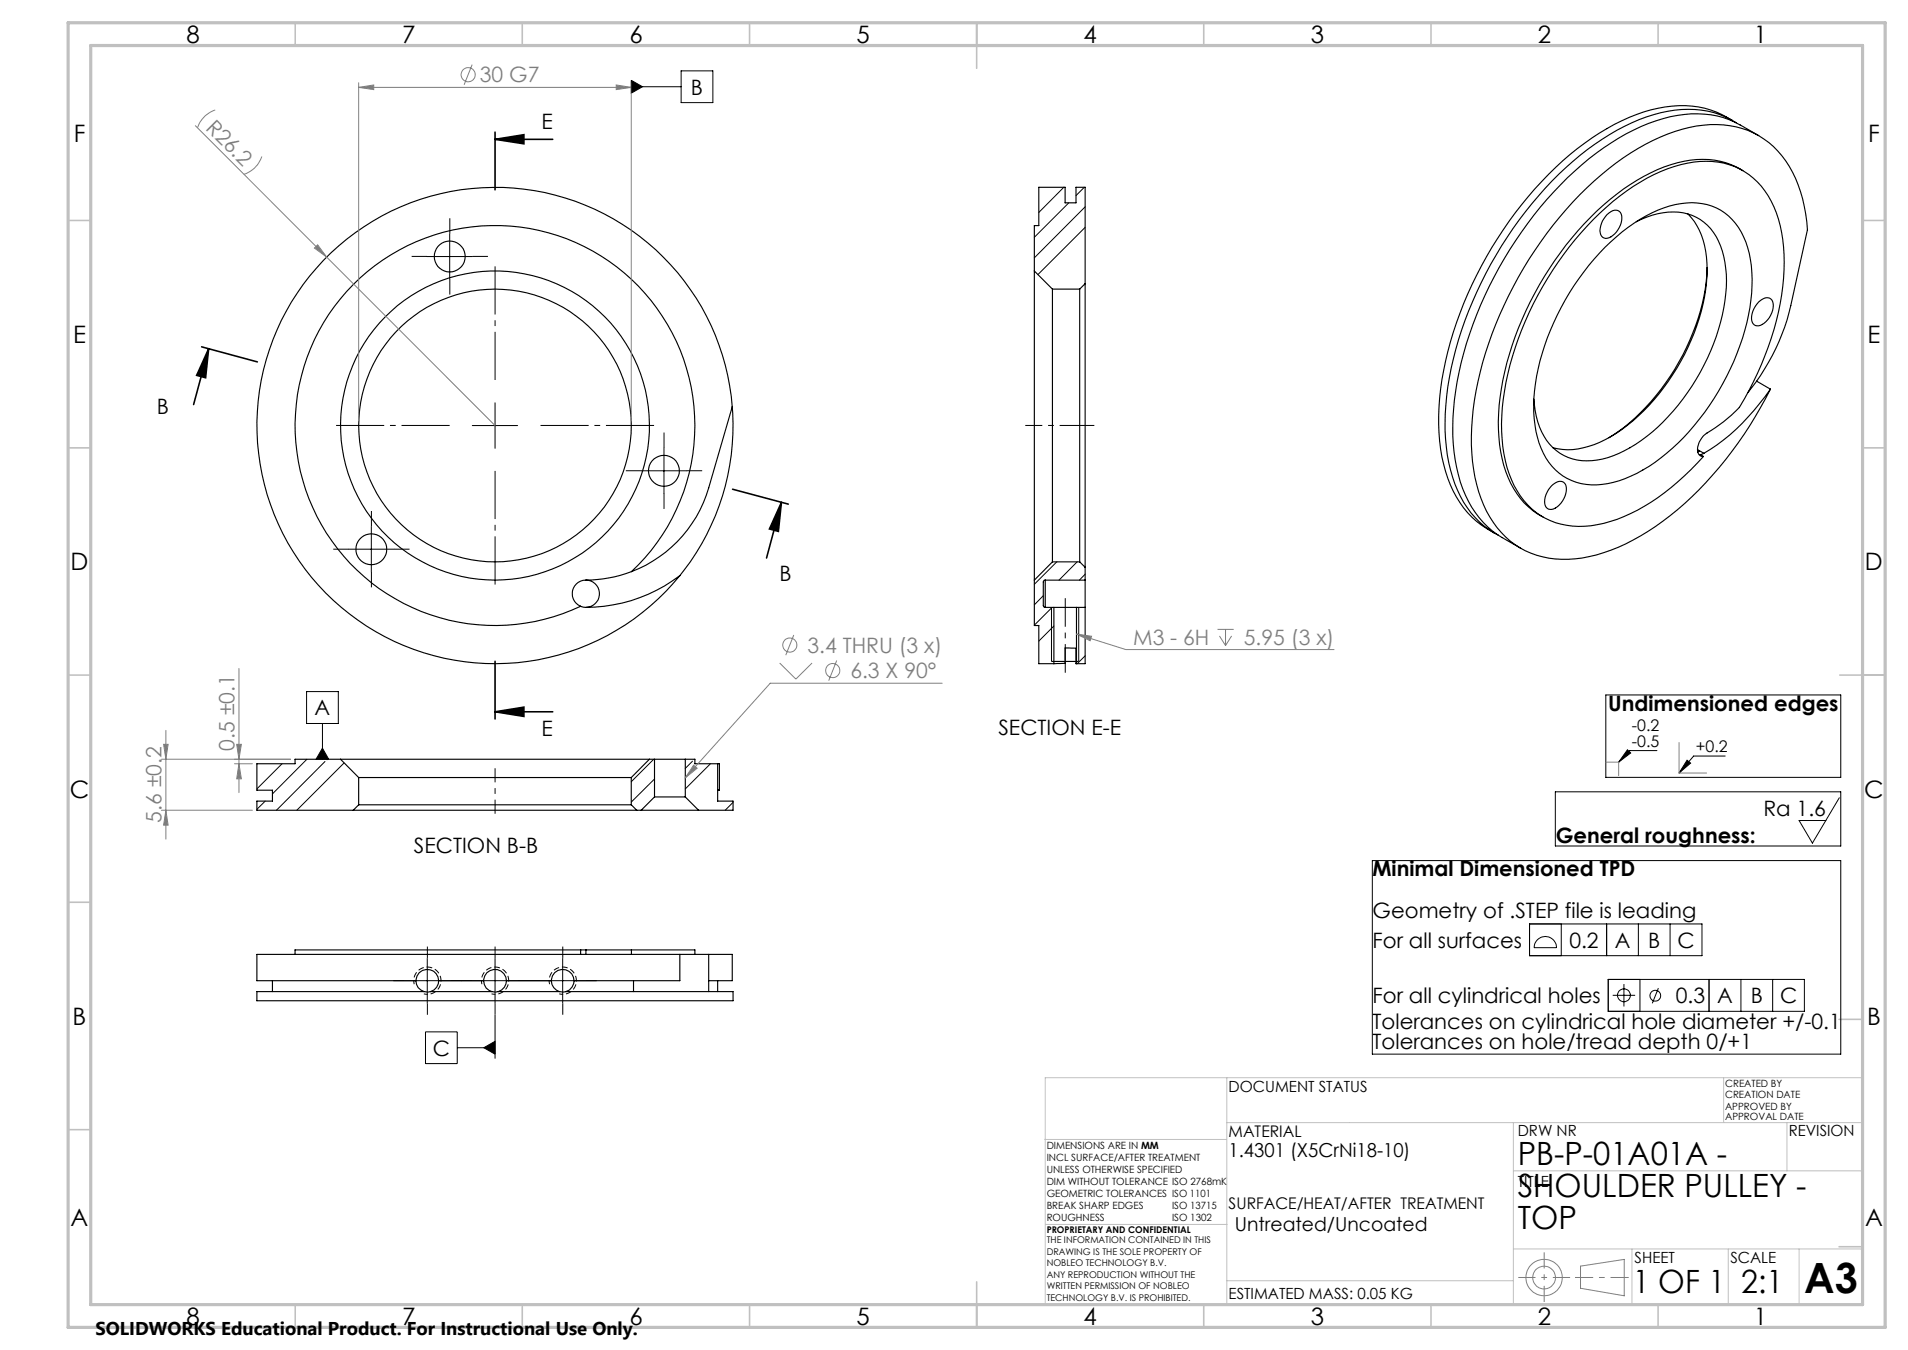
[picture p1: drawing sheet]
<svg xmlns="http://www.w3.org/2000/svg" width="420mm" height="297mm" viewBox="0 0 420 297" stroke-linecap="round" stroke-linejoin="round" font-family="sans-serif">
<g fill="none" stroke="#000" stroke-width=".22">
<path d="M139 17.7l2.4 1.4-2.4 1.4zM139 19.1h10.9M149.9 15.6h7v7h-7zM94 56.4h10M99 51.4v10M234.2 41.2l-5.5 5.5M235.3 44.6l-7.6 7.6M238.7 41.2l-1.8 1.8M238.9 45.5l-11.2 11.2M238.9 50l-10.4 10.4M104 93.6h9.9M109 88.6v10"/>
<path d="M146.2 98.6v10M81.7 115.8v10M141.1 103.6h10.1M76.7 120.8h10M229.7 131.1l-2 2M231.5 133.6v11.9M231.6 133.6l-3.9 3.9M232 137.7l-3.3 3.3M232.6 123.6l-4.9 4.9M237.1 123.6l-4 4M237.5 133.6v11.9M238.9 126.3l-1.3 1.3"/>
<path d="M67.5 152.1h7v7.1h-7zM71 159.2v7.8M238.9 144.3l-1.8 1.7M353.5 152.9h51.7v18.1h-51.7zM58.4 176.2l-1.8 1.8M62.1 168l-5.5 5.6M67.6 167l-7.6 7.7M71 164.6l1.4 2.4h-2.8zM71.5 167.5l-10.6 10.8M72.1 167l-.1 .1M75.7 167.8l-10.4 10.5M143.9 167l-4.9 5"/>
<path d="M144.1 171.4l-5.1 5.1M152.4 167.5l-1.6 1.5M152.9 167l-.1 .1M156.4 168l-5.6 5.6M161.4 176.5l-1.8 1.8M358.2 165l.8 .7-2.7 2zM364.7 165.1h-5.9l-2.5 2.6M371.4 167.2l.7 .7-2.5 2.2zM379.8 166.3h-7l-3.2 3.8M89.1 215.8h10M94.1 210.8v10M104 215.8h9.9"/>
<path d="M109 210.8v10M118.9 215.8h10M123.9 210.8v10M93.7 227h6.9v7h-6.9zM100.6 230.5h8.4M106.5 230.5l2.5-1.4v2.8zM109 223.3v9.6"/>
</g>
<g fill="none" stroke="#808080" stroke-width=".22">
<path d="M79 19.2l3.3-.5v1zM79 18.2v74.4M79 19.2h60M103.9 14.2l-1.7 4.5M135.6 18.7l3.4 .5-3.4 .5zM139 18.2v74.4M43 27.7l28.9 28.8M47.4 24.2a6.2 6.2 0 0 0-3.9 3.9M57.6 34.4a6.2 6.2 0 0 1-3.9 3.9M69.9 53.9l2 2.6-2.7-1.9zM71.9 56.5l37.1 37.1M174.7 139.7l-1.7 4.4"/>
<path d="M237 139.5l3.3 .5-.3 1zM237 139.5l10.8 3.4h45.9M268 138.5h3.6M268.4 139.9l1.4 2.1M269.8 138.5v3.5M271.1 139.9l-1.3 2.1M52.6 147.1v27.3M171.6 145.9l3.6 3.5 3.6-3.5M184.2 145.3l-1.8 4.5M207.4 150.3h-37.9l-18.7 20.8M35.5 178.3h20.1M35.5 167h28.5"/>
<path d="M36 163.8h1l-.5 3.2zM36.5 178.3l.5 3.2h-1zM36.5 160.7v23.9M51.6 168h4M52.1 163.8h1l-.5 3.2zM52.6 168l.5 3.3h-1zM152.7 168.3l.8 .7-2.7 2.1zM353.6 167.7h2.7v2.9M369.6 163.4v6.7h6.1M347.9 278.5l9.6-1.4v8l-9.6-1.7z"/>
<circle cx="103.1" cy="16.4" r="1.55"/>
<circle cx="173.9" cy="141.9" r="1.55"/>
<circle cx="183.3" cy="147.5" r="1.55"/>
<circle cx="339.9" cy="281" r="2.51"/>
<circle cx="339.9" cy="281.1" r="4"/>
</g>
<path d="M334.2 281h11.4" fill="none" stroke="#808080" stroke-width=".22" stroke-dasharray="15.2 1.3 1.3 1.3" stroke-dashoffset="11.4" stroke-linecap="butt"/>
<path d="M339.9 275.5v10.9" fill="none" stroke="#808080" stroke-width=".22" stroke-dasharray="15.2 1.3 1.3 1.3" stroke-dashoffset="11.7" stroke-linecap="butt"/>
<path d="M346.7 281h11.8" fill="none" stroke="#808080" stroke-width=".22" stroke-dasharray="15.2 1.3 1.3 1.3" stroke-dashoffset="11.2" stroke-linecap="butt"/>
<g fill="none" stroke="#c0c0c0" stroke-width=".22">
<path d="M270.1 237.1v49.9M379.4 237.1v9.9M410.1 237.1h-180v49.9M230 250.7h40M270.1 247h140M333.1 257.6h77M333.1 247v40M393.3 247v10.6M230.2 269.4h39.9M333.1 274.8h77M359.2 274.8v12.2M380.4 274.8v12.2"/>
<path d="M396 274.8v12.2M270.1 281.8h63"/>
</g>
<g fill="none" stroke="#c0c0c0" stroke-width=".35">
<path d="M65 5v5M115 5v5M165 5v5M215 5v10M265 5v5M315 5v5M365 5v5M15 48.5h5M410 48.5h5M15 98.5h5M410 98.5h5M15 148.5h5"/>
<path d="M405 148.5h10M15 198.5h5M404.8 224.3h5M15 248.5h5M404.8 274.3h5M65 287v5M115 287v5M165 287v5M215 282v10M265 287v5M315 287v5M365 287v5"/>
</g>
<path d="M15 5h400v287h-400zM20 10h390v277h-390z" fill="none" stroke="#c0c0c0" stroke-width=".7"/>
<g fill="#000">
<path d="M139 17.7v2.8l2.4-1.4zM71 164.6l1.4 2.4h-2.8z"/>
<path d="M172 110.5l-.7 6.4-1.9-.5zM45.9 76.7l-.6 6.4-2-.5zM109 30.7l6.3-1.1v2zM109 156.6l6.3-1v2z"/>
<path d="M371.4 167.2l.7 .7-2.5 2.2zM358.2 165l.8 .7-2.7 2z"/>
</g>
<g fill="none" stroke="#000" stroke-width=".25">
<path d="M381.4 26.5a20.8 20.8 0 0 0-16.4-2.7 45.6 45.6 0 0 0-19.4 10.2 85.6 85.6 0 0 0-28.5 51.6 40.3 40.3 0 0 0 2.8 22.5 19.7 19.7 0 0 0 9 9.2M382.2 27a20.4 20.4 0 0 0-16.6-2.2 48.6 48.6 0 0 0-20.9 12.1 86.1 86.1 0 0 0-26 48.2 42.3 42.3 0 0 0 2.2 22.8 19.5 19.5 0 0 0 8.9 9.8M383.6 37.5a17.7 17.7 0 0 0-14.3-1.7 43.2 43.2 0 0 0-19.2 12 71.7 71.7 0 0 0-19.9 39.7 33.1 33.1 0 0 0 2.4 18.9 15.9 15.9 0 0 0 7.1 7.3M387.1 29.8l-4.1-2.3a20.9 20.9 0 0 0-15.3-1.8 50.3 50.3 0 0 0-22.6 13.4 87 87 0 0 0-24.4 44.9 45 45 0 0 0 1.3 23.5 20.7 20.7 0 0 0 8.6 10.7l4.2 2.4M227.7 59.6v68M227.7 59.6v-10h1v-8.4h5.8v3.4h2.4v-3.4h2v21.2M227.7 59.6l4 4M350.8 48.2a43.7 43.7 0 0 1 19.2-12 17.1 17.1 0 0 1 15.9 3 21.8 21.8 0 0 1 6.7 15.1 57.7 57.7 0 0 1-6.7 29.8l-1.9 3.7a15.2 15.2 0 0 1-4.6 5l-2.7 1.9a4.6 4.6 0 0 0-2.9 5.1 1.09 1.09 0 0 0 1.2 .6 49.9 49.9 0 0 1-19 13.9 20.2 20.2 0 0 1-14.7 .2 17.3 17.3 0 0 1-9.6-11.7 41.3 41.3 0 0 1 .2-20.6 73.4 73.4 0 0 1 18.9-34zM353.3 54.4a33 33 0 0 1 15.5-9.4 12.6 12.6 0 0 1 13.2 4.1 20.5 20.5 0 0 1 3.7 13.8 52.6 52.6 0 0 1-10.5 27.8 43.6 43.6 0 0 1-16.2 14 16.5 16.5 0 0 1-13 1 13.2 13.2 0 0 1-7.6-9.5 34 34 0 0 1 1.1-18.5 57.2 57.2 0 0 1 13.8-23.3zM353.8 47.2l.4-.4a1.55 1.55 0 0 1 1.6-.6 1.55 1.55 0 0 1 1.2 1.3 4.9 4.9 0 0 1-3.2 4.9 1.56 1.56 0 0 1-1.6-2.2l.5-1.6zM360.2 48.8a15.4 15.4 0 0 1 12.3-1.4 11.7 11.7 0 0 1 6.9 9 33.7 33.7 0 0 1-2.2 19.3 47.5 47.5 0 0 1-17.2 22.1 18.5 18.5 0 0 1-12.8 3.4 11.2 11.2 0 0 1-8.7-8.4l-.6-2.5-.3-2.5M371.5 47.1a16.4 16.4 0 0 1 4.3 12.2 46.3 46.3 0 0 1-11.7 28.6 32.4 32.4 0 0 1-14.4 10.3 13.2 13.2 0 0 1-7.9 .3"/>
<path d="M375.8 58.8a48.1 48.1 0 0 1-11.2 28.2 41 41 0 0 1-10.4 9.3M231.7 63.6v60M231.7 63.6h6M237.7 63.6v60M238.9 62.4v62.4M238.9 62.4l-1.2 1.2M387.1 66.5l.4-.4a1.55 1.55 0 0 1 1.6-.6 1.55 1.55 0 0 1 1.2 1.2 4.8 4.8 0 0 1-3.2 5 1.56 1.56 0 0 1-1.5-2.2l.5-1.6zM161.2 89.5a52.4 52.4 0 0 0-70.2-45.1 52.4 52.4 0 0 0-24.7 79.7 52.4 52.4 0 0 0 83.3 2.5M161.2 89.5l-5.2 17.8a28.1 28.1 0 0 1-17 18.5M161.2 89.5a52.2 52.2 0 0 1-11.6 37.1M373.7 98.9l.4 .3M374.1 99.2l-.4 .3"/>
<path d="M374.1 99.2l1 .5M374.1 99.2l-.4 .2M375.1 99.7l-.8 .3 .7 .4M386.7 83.9l3 1.7M389.7 85.6a47.4 47.4 0 0 1-14.6 14.1M389.7 85.6a81.3 81.3 0 0 1-25.3 30.2 37.5 37.5 0 0 1-19.1 7.2 18.7 18.7 0 0 1-18.7-11.9 40.7 40.7 0 0 1-2.3-21 84.8 84.8 0 0 1 19-42.3 62.4 62.4 0 0 1 22.2-17.6 25.8 25.8 0 0 1 19.2-1.5 20.2 20.2 0 0 1 11.6 13.5l1.2 4.8 .4 3.5-3.7 16.7a47 47 0 0 1-9.4 19.2M341.6 106.9l.4-.4a1.55 1.55 0 0 1 1.6-.6 1.55 1.55 0 0 1 1.2 1.2 4.9 4.9 0 0 1-3.2 5 1.57 1.57 0 0 1-1.6-2.2l.6-1.6zM127.8 133.4l1.2 .2M129 127.6a2.99 2.99 0 0 0-3 2.4 2.99 2.99 0 0 0 1.8 3.4M129 127.6a3 3 0 0 1 3 3 3 3 0 0 1-3 3M139 125.8a44 44 0 0 0-13-72.7 44 44 0 0 0-61.1 41.6 44 44 0 0 0 62.9 38.7M139 125.8a29.3 29.3 0 0 1-10 1.8"/>
<path d="M149.6 126.6a34.5 34.5 0 0 1-20.6 7M227.7 127.6v10h1v8.4h3.3M230.1 127.6l-.3 .1-.1 .3v5.2l.1 .4h.3M230.1 127.6v6M230.1 133.6h1.9M230.1 127.6h8.8M231.7 123.6l-4 4M231.7 123.6h6M232 133.6h5M232 133.6v12.4M237 133.6v12.4M237 133.6h1.9"/>
<path d="M237.7 123.6l1.2 1.2M238.9 133.6v12.4h-2v-3.4h-1.6h-.8v3.3l-2.5 .1M238.9 127.6v6M238.9 124.8v2.8M231.5 145.5h6M75 167h67.9M75 167h-10.1v1h-8.3v5.8h3.4v2.4h-3.4v2.1h21.2M75 167l4 4.1M77.8 178.3h62.4M79 171.1h60M79 177.1h60M79 177.1l-1.2 1.2"/>
<path d="M79 171.1v6M139 177.1l1.2 1.2M139 171.1v6M140.2 178.3h.9M141.1 178.3h12.7M142.9 167l-3.9 4.1M142.9 167h1.2M144.1 175.3h6.7M144.1 167h6.7M144.1 175.3l-3 3M144.1 167v8.3M150.8 167h2.2v1h5.4v5.8h-.4"/>
<path d="M150.8 175.3l3 3M150.8 167v8.3M158 173.8h.1M158 168v8.2h3.4v2.1h-7.6M60 215.8v2.4M91.5 215.8a2.5 2.5 0 0 1 2.6-2.5 2.5 2.5 0 0 1 2.5 2.5M91.5 215.8a2.44 2.44 0 0 0 1.8 2.4M93.3 218.2h-36.7v2h104.8v-2h-36.8M93.3 218.2h1.5M94.8 218.2h13.5M96.6 215.8h9.9M96.6 215.8a2.46 2.46 0 0 1-1.8 2.4"/>
<path d="M106.5 215.8a2.5 2.5 0 0 1 2.5-2.5 2.5 2.5 0 0 1 2.5 2.5M106.5 215.8a2.38 2.38 0 0 0 1.8 2.4M108.3 218.2h1.4M109.7 218.2h13.5M111.5 215.8h9.9M111.5 215.8a2.49 2.49 0 0 1-1.8 2.4M121.4 215.8a2.5 2.5 0 0 1 2.5-2.5 2.5 2.5 0 0 1 2.5 2.5M121.4 215.8a2.55 2.55 0 0 0 1.8 2.4M123.2 218.2h1.4M126.4 215.8a2.53 2.53 0 0 1-1.8 2.4M127.8 209h-62.9v1M127.8 209h1.2"/>
<path d="M127.8 209v1M129 209h10M129 209v1M139 209h14v1M139 209v1M139.5 215.8v2.4M149.6 210v5.8h-23.2M149.6 210h-93v5.8h34.9M149.6 210h6.4M156 210h5.2v5.8h-5.2M156 210v8.2M158 215.8v2.4"/>
<circle cx="99" cy="56.4" r="3.4"/>
<circle cx="108.9" cy="93.6" r="34"/>
<circle cx="109" cy="93.6" r="30"/>
<circle cx="146.1" cy="103.6" r="3.4"/>
<circle cx="81.7" cy="120.8" r="3.4"/>
</g>
<path d="M109 30.7l6.3-1.1v2zM109 30.7h12.7M109 29.1v12.7M44.4 76.3l12.3 3.3M45.9 76.7l-.6 6.4-2-.5zM45.9 76.7l-3.3 12.3M161.3 107.6l12.2 3.3M172 110.5l-.7 6.4-1.9-.5zM172 110.5l-3.3 12.3M109 156.6l6.3-1v2zM109 145.5v12.7M109 156.6h12.7" fill="none" stroke="#000" stroke-width=".35"/>
<path d="M93.3 218.6a3 3 0 0 0 3.8-2.6 3 3 0 0 0-3.3-3.2 3 3 0 0 0-2.6 3.7M108.2 218.6a3 3 0 0 0 3.8-2.6 3 3 0 0 0-3.3-3.2 3 3 0 0 0-2.6 3.7M123.1 218.6a3 3 0 0 0 3.8-2.6 3 3 0 0 0-3.3-3.2 3 3 0 0 0-2.6 3.7" fill="none" stroke="#000" stroke-width=".22" stroke-dasharray="1.3 .6" stroke-dashoffset=".4" stroke-linecap="butt"/>
<path d="M99 93.6h-25M109 83.6v-25M119 93.6h25M109 103.6v25" fill="none" stroke="#000" stroke-width=".22" stroke-dasharray="15.2 1.3 1.3 1.3" stroke-dashoffset="4.6" stroke-linecap="butt"/>
<g fill="none" stroke="#000" stroke-width=".22" stroke-dasharray="15.2 1.3 1.3 1.3" stroke-linecap="butt">
<path d="M94 56.4h-3.4M99 51.4v-3.4M104 56.4h3.4M99 61.4v3.4M146.2 98.6v-3.4M81.8 115.8v-3.4M141.2 103.6h-3.4M146.2 108.6v3.4M151.2 103.6h3.4M76.8 120.8h-3.4M81.8 125.8v3.4M86.8 120.8h3.4"/>
<path d="M89.1 215.7h-2.5M94.1 210.7v-2.5M99.1 215.7h2.5M104 215.7h-2.5M109 210.7v-2.5M114 215.7h2.5M118.9 215.7h-2.5M123.9 210.7v-2.5M128.9 215.7h2.5M94.1 220.7v2.5M109 220.7v2.5M123.9 220.7v2.5"/>
</g>
<path d="M234.5 148v-16.4" fill="none" stroke="#000" stroke-width=".22" stroke-dasharray="15.2 1.3 1.3 1.3" stroke-dashoffset="8.9" stroke-linecap="butt"/>
<path d="M240.9 93.6h-15.2" fill="none" stroke="#000" stroke-width=".22" stroke-dasharray="15.2 1.3 1.3 1.3" stroke-dashoffset="7.6" stroke-linecap="butt"/>
<path d="M109 179v-10" fill="none" stroke="#000" stroke-width=".22" stroke-dasharray="15.2 1.3 1.3 1.3" stroke-dashoffset="12.1" stroke-linecap="butt"/>
<g fill="#808080">
<path d="M69.9 53.9l2 2.6-2.7-1.9z"/>
<path d="M79 19.2l3.3-.5v1zM135.6 18.7l3.4 .5-3.4 .5zM152.7 168.3l-1.9 2.8 2.7-2.1z"/>
<path d="M36.5 178.3l.5 3.2h-1zM36 163.8h1l-.5 3.2z"/>
<path d="M52.1 163.8h1l-.5 3.2zM52.6 168l.5 3.3h-1z"/>
</g>
<path d="M106.5 230.5l2.5-1.4v2.8z" fill="#000"/>
<path d="M237 139.5l3.3 .5-.3 1z" fill="#808080"/>
<g fill="none" stroke="#000" stroke-width=".22">
<path d="M342.4 174.2h62.8v11.9h-62.8zM404.9 175.5l-5.9 10-3-5h5.9M302.1 189.3h103.1v42.6h-103.1zM336.7 203.3h37.9v7h-37.9zM338.3 206.8a2.45 2.45 0 0 1 2.8-.6 2.45 2.45 0 0 1 1.5 2.3h-4.9a2.48 2.48 0 0 1 .6-1.7zM343.7 203.3v7M353.7 203.3v7M354 215.5h43.2v7h-43.2zM355 219h4.9M357.5 216.5v4.9M360.6 203.3v7M361 215.5v7"/>
<path d="M365.1 217.4l-1.4 3.3M367.6 203.3v7M376.2 215.5v7M383.2 215.5v7M390.2 215.5v7"/>
<circle cx="357.5" cy="219" r="1.41"/>
<circle cx="364.4" cy="219.1" r="1.19"/>
</g>
<text font-size="9.2" x="397.2" y="284.5">A3</text>
<g font-size="7.1">
<text x="334.1" y="256.2">PB-P-01A01A -</text>
<text x="334.1" y="263.3">SHOULDER PULLEY -</text>
<text x="334.1" y="270.3">TOP</text>
<text x="359.4" y="284.5">1 OF 1</text>
<text x="383.3" y="284.5">2:1</text>
</g>
<g font-size="5.3">
<text x="41" y="9.5">8</text>
<text x="88.5" y="9.5">7</text>
<text x="138.5" y="9.5">6</text>
<text x="188.5" y="9.5">5</text>
<text x="238.5" y="9.5">4</text>
<text x="288.5" y="9.5">3</text>
<text x="338.5" y="9.5">2</text>
<text x="386" y="9.5">1</text>
<text x="16.2" y="31.3">F</text>
<text x="411.2" y="31.3">F</text>
<text x="16.1" y="75.5">E</text>
<text x="411.1" y="75.5">E</text>
<text x="15.5" y="125.5">D</text>
<text x="410.5" y="125.5">D</text>
<text x="15.4" y="175.5">C</text>
<text x="410.4" y="175.5">C</text>
<text x="16" y="225.5">B</text>
<text x="411" y="225.5">B</text>
<text x="15.5" y="269.8">A</text>
<text x="410.5" y="269.8">A</text>
<text x="41" y="291.5">8</text>
<text x="88.5" y="291.5">7</text>
<text x="138.5" y="291.5">6</text>
<text x="188.5" y="291.5">5</text>
<text x="238.5" y="291.5">4</text>
<text x="288.5" y="291.5">3</text>
<text x="338.5" y="291.5">2</text>
<text x="386" y="291.5">1</text>
</g>
<g font-size="4.7" fill="#808080">
<text x="105.6" y="18.1">30 G7</text>
<text x="45.1" y="28.3" transform="rotate(45 45.1 28.3)">R26.2</text>
<text x="177.7" y="143.6">3.4 THRU (3 x)</text>
<text x="249.4" y="141.8">M3 - 6H</text>
<text x="273.8" y="141.8">5.95 (3 x)</text>
<text x="187.2" y="149.2">6.3 X 90°</text>
<text x="51.6" y="165.1" transform="rotate(-90 51.6 165.1)">0.5 ±0.1</text>
<text x="35.5" y="181" transform="rotate(-90 35.5 181)">5.6 ±0.2</text>
</g>
<g font-size="4.7">
<text x="152.1" y="20.8">B</text>
<text x="119.2" y="28.4">E</text>
<text x="34.5" y="91">B</text>
<text x="171.6" y="127.7">B</text>
<text x="69.3" y="157.4">A</text>
<text x="119.2" y="162">E</text>
<text x="219.8" y="161.7">SECTION E-E</text>
<text x="354" y="156.4">Undimensioned edges</text>
<text x="388.2" y="179.5">Ra 1.6</text>
<text x="342.5" y="185.5">General roughness:</text>
<text x="91.1" y="187.6">SECTION B-B</text>
<text x="302.1" y="192.8">Minimal Dimensioned TPD</text>
<text x="302.1" y="201.9">Geometry of .STEP file is leading</text>
<text x="302.1" y="208.5">For all surfaces</text>
<text x="345.5" y="208.5">0.2</text>
<text x="355.4" y="208.5">A</text>
<text x="362.8" y="208.5">B</text>
<text x="369.3" y="208.5">C</text>
<text x="302.1" y="220.7">For all cylindrical holes</text>
<text x="368.9" y="220.7">0.3</text>
<text x="378" y="220.7">A</text>
<text x="385.4" y="220.7">B</text>
<text x="391.8" y="220.7">C</text>
<text x="302.1" y="226.3">Tolerances on cylindrical hole diameter +/-0.1</text>
<text x="95.3" y="232.3">C</text>
<text x="302.1" y="230.9">Tolerances on hole/tread depth 0/+1</text>
</g>
<g font-size="4.2">
<text x="270.4" y="254.6">1.4301 (X5CrNi18-10)</text>
<text x="271.8" y="270.8">Untreated/Uncoated</text>
</g>
<text font-size="4.1" x="21" y="293.7">SOLIDWORKS Educational Product. For Instructional Use Only.</text>
<g font-size="3.5">
<text x="359.2" y="160.9">-0.2</text>
<text x="359.2" y="164.3">-0.5</text>
<text x="373.3" y="165.5">+0.2</text>
<text x="270.4" y="250.1">MATERIAL</text>
<text x="270.4" y="266">SURFACE/HEAT/AFTER TREATMENT</text>
</g>
<g font-size="3.4">
<text x="270.4" y="240.2">DOCUMENT STATUS</text>
<text x="334.1" y="250">DRW NR</text>
<text x="393.7" y="250">REVISION</text>
<text x="334.1" y="261.1">TITLE</text>
<text x="359.8" y="277.9">SHEET</text>
<text x="380.9" y="277.9">SCALE</text>
<text x="270.4" y="285.7">ESTIMATED MASS: 0.05 KG</text>
</g>
<g font-size="2.2">
<text x="379.7" y="239.1">CREATED BY</text>
<text x="379.7" y="244.2">APPROVED BY</text>
<text x="379.7" y="241.6">CREATION DATE</text>
<text x="379.7" y="246.5">APPROVAL DATE</text>
<text x="230.4" y="252.7">DIMENSIONS ARE IN MM</text>
<text x="230.4" y="255.4">INCL SURFACE/AFTER TREATMENT</text>
<text x="230.4" y="258">UNLESS OTHERWISE SPECIFIED</text>
<text x="230.4" y="260.7">DIM WITHOUT TOLERANCE ISO 2768mK</text>
<text x="230.4" y="263.3">GEOMETRIC TOLERANCES ISO 1101</text>
<text x="230.4" y="266">BREAK SHARP EDGES</text>
<text x="230.4" y="268.6">ROUGHNESS</text>
<text x="258" y="266">ISO 13715</text>
<text x="258" y="268.7">ISO 1302</text>
</g>
<g font-size="2">
<text x="230.4" y="271.3">PROPRIETARY AND CONFIDENTIAL</text>
<text x="230.4" y="273.5">THE INFORMATION CONTAINED IN THIS</text>
<text x="230.4" y="276.1">DRAWING IS THE SOLE PROPERTY OF</text>
<text x="230.4" y="278.6">NOBLEO TECHNOLOGY B.V.</text>
<text x="230.4" y="281.1">ANY REPRODUCTION WITHOUT THE</text>
<text x="230.4" y="283.6">WRITTEN PERMISSION OF NOBLEO</text>
<text x="230.4" y="286.2">TECHNOLOGY B.V. IS PROHIBITED.</text>
</g>
</svg>
